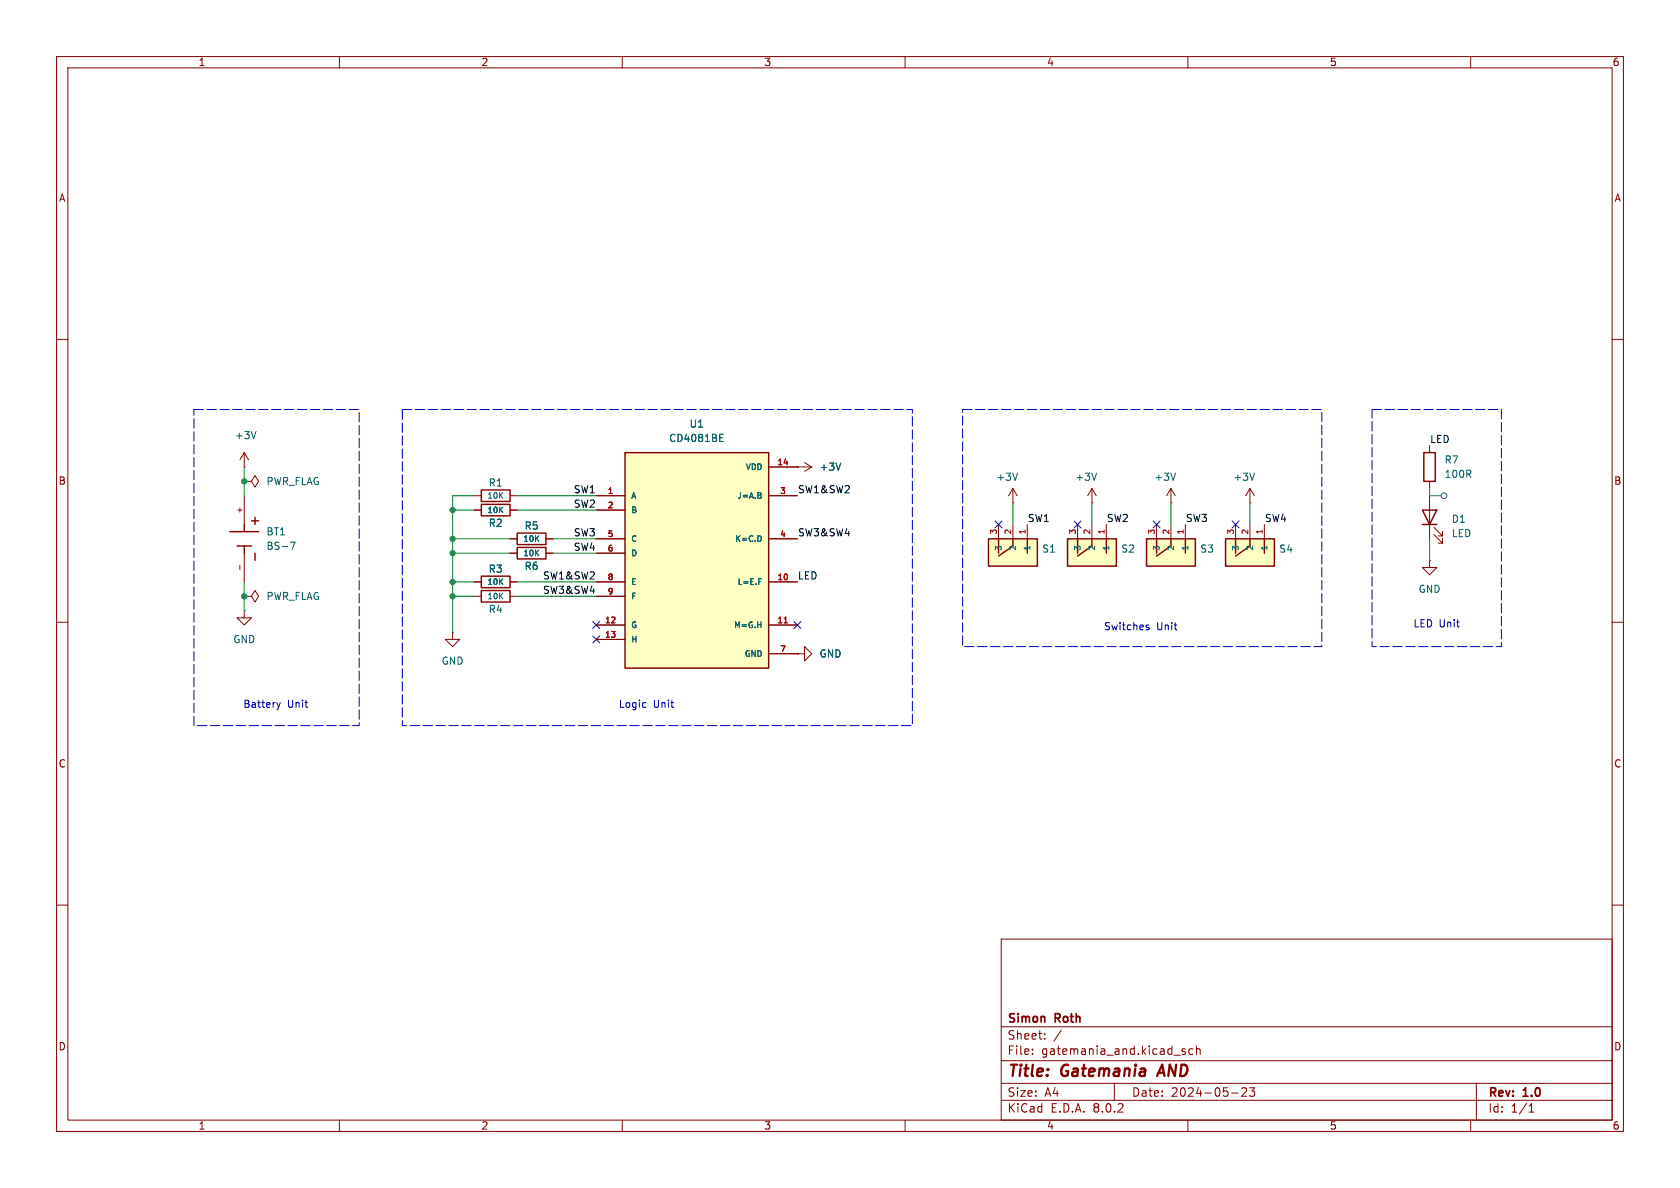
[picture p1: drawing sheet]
<svg xmlns="http://www.w3.org/2000/svg" width="297mm" height="210mm" viewBox="0 0 297 210" stroke-linecap="round" stroke-linejoin="round" font-family="sans-serif">
<g fill="none" stroke="#840000" stroke-width=".18">
<path d="M10 10h277v190h-277zM12 12h273v186h-273zM60 10v2M110 10v2M160 10v2M210 10v2M260 10v2M10 60h2M285 60h2M252.7 87.6v7.7M253.5 94.5l1.5 1.5v-.7v.7h-.7M253.5 93.2l1.5 1.5v-.7v.7h-.7"/>
<path d="M10 110h2M83.8 105.4h1.3M90.2 105.4h1.2M285 110h2M10 160h2M285 160h2M177 166h108v32h-108zM60 198v2M110 198v2M160 198v2M177 194.5h108M177 191.5h108"/>
<path d="M177 187.5h108M177 181.5h108M182.5 186.3v.1M182.5 185.5v.1M184.7 183.6v.1M184.7 182.8v.1M187.6 182.1l-1.3 2M197 191.5v3M209.5 185.5l-.3-.1-.2 .2v.2l.5 .2v.3h-.5M210 198v2M210.9 185.5l-.4-.1-.3 .3v.4l.1 .2h.6M211.5 185.5l.2-.1 .4 .1 .1 .9"/>
<path d="M211.5 184.9v1.5M217.7 193.2h1.2M219.5 192.4l.6-.1 .2 .1 .1 .3-.9 1.1h.9M220.9 192.3h.9l-.5 .6 .4 .1v.7l-.2 .1h-.4l-.2-.1M260 198v2M261 191.5v6.5M270.3 196.6h.9M270.3 195.5l.4-.4v1.5"/>
</g>
<path d="M205.5 188.2l-1 2" fill="none" stroke="#840000" stroke-width=".4"/>
<path d="M251.5 90.2h2.5l-1.3 2.5zM251.5 92.7h2.5M85.1 104.4h5.1v2h-5.1z" fill="none" stroke="#840000" stroke-width=".25"/>
<path d="M202.7 95.3h8.6v4.8h-8.6z" fill="#ffffc2"/>
<path d="M202.7 95.3h8.6v4.8h-8.6zM204.5 95.3v2.5M207 95.3v1.2l-2.5 1.8M209.5 95.3v2.5" fill="none" stroke="#840000" stroke-width=".25"/>
<g fill="none" stroke="#840000" stroke-width=".18">
<path d="M204.5 92.7v2.6M207 88.9h.1M207 86.4v2.5M207 92.7v2.6M207 86.4l-.8 1.2M207 86.4l.8 1.2M209.5 92.7v2.6M221 88.9h.1M221 86.4l-.8 1.2M221 86.4v2.5M221 86.4l.7 1.2M43.2 108v1.2h1.2l-1.2 1.3-1.3-1.3h1.3"/>
<path d="M43.2 108h.1M141 115.6h1.2v-1.3l1.3 1.3-1.3 1.2v-1.2M141 115.6h.1"/>
</g>
<path d="M207.8 83.6l-.4 1.3M221.8 83.6l-.4 1.3" fill="none" stroke="#006464" stroke-width=".18"/>
<path d="M110.5 80h25.4v38.1h-25.4z" fill="#ffffc2"/>
<path d="M110.5 80h25.4v38.1h-25.4z" fill="none" stroke="#840000" stroke-width=".25"/>
<g fill="none" stroke="#840000" stroke-width=".18">
<path d="M105.4 87.6h5.1M105.4 90.2h5.1M105.4 95.3h5.1M105.4 97.8h5.1M135.9 87.6h5.1M135.9 82.6h7.6M135.9 95.3h5.1M141 82.6h.1M142.2 81.8l1.3 .8M143.5 82.6l-1.3 .7M105.4 102.9h5.1M105.4 110.5h5.1"/>
<path d="M105.4 113h5.1M105.4 105.4h5.1M135.9 102.9h5.1M135.9 110.5h5.1M135.9 115.6h5.1"/>
</g>
<path d="M127.2 77.4h.5M127.2 78h.6M127.2 76.8h.6M134.3 87.6l.3 .2-.2 .3M134.4 94.7l.2 .4-.2 .6M134.4 87.1l.1 .2-.1 .2M148.6 81.9l-.4 1.2M134.1 102.3h.5" fill="none" stroke="#006464" stroke-width=".18"/>
<path d="M138.6 110.1h.6" fill="none" stroke="#a90000" stroke-width=".18"/>
<path d="M216.7 95.3h8.6v4.8h-8.6z" fill="#ffffc2"/>
<path d="M216.7 95.3h8.6v4.8h-8.6zM218.4 95.3v2.5M221 95.3v1.2l-2.6 1.8M223.5 95.3v2.5" fill="none" stroke="#840000" stroke-width=".25"/>
<path d="M43.2 85.1h1.2l.7-1 .6 1-.6 1-.7-1M43.2 85.1h.1M193 88.9h.1M193 86.4l-.7 1.2M193 86.4v2.5M193 86.4l.8 1.2M218.4 92.7v2.6M221 92.7v2.6M223.5 92.7v2.6M252.7 99.1v1.2h1.3l-1.3 1.3-1.2-1.3h1.2M252.7 99.1h.1" fill="none" stroke="#840000" stroke-width=".18"/>
<path d="M193.9 83.6l-.5 1.3" fill="none" stroke="#006464" stroke-width=".18"/>
<path d="M174.8 95.3h8.6v4.8h-8.6z" fill="#ffffc2"/>
<path d="M174.8 95.3h8.6v4.8h-8.6zM176.5 95.3v2.5M179.1 95.3v1.2l-2.6 1.8M181.6 95.3v2.5" fill="none" stroke="#840000" stroke-width=".25"/>
<path d="M176.5 92.7v2.6M179.1 92.7v2.6M181.6 92.7v2.6" fill="none" stroke="#840000" stroke-width=".18"/>
<path d="M188.7 95.3h8.7v4.8h-8.7z" fill="#ffffc2"/>
<g fill="none" stroke="#840000" stroke-width=".25">
<path d="M40.6 94h5.1M41.9 96.5h2.5M43.2 92.7v1.3M43.2 96.5v1.3M44.4 92.1h1.3M45.1 91.4v1.3M45.1 97.8v1.3M85.1 86.6h5.1v2h-5.1zM85.1 89.2h5.1v2h-5.1zM91.4 94.2h5.1v2.1h-5.1zM91.4 96.8h5.1v2h-5.1zM188.7 95.3h8.7v4.8h-8.7z"/>
<path d="M190.5 95.3v2.5M193 95.3v1.2l-2.5 1.8M195.6 95.3v2.5M251.7 80h2v5.1h-2zM85.1 101.9h5.1v2h-5.1z"/>
</g>
<g fill="none" stroke="#840000" stroke-width=".18">
<path d="M252.7 78.7v1.3M43.2 82.6h.1M43.2 80l-.8 1.3M43.2 80v2.6M43.2 87.6v5.1M43.2 97.8v5.1M43.2 80l.7 1.3M83.8 87.6h1.3M83.8 90.2h1.3M90.2 87.6h1.2M90.2 90.2h1.2M90.2 95.3h1.2"/>
<path d="M90.2 97.8h1.2M96.5 95.3h1.3M96.5 97.8h1.3M105.4 87.6h5.1M105.4 90.2h5.1M105.4 95.3h5.1M105.4 97.8h5.1M135.9 87.6h5.1M135.9 95.3h5.1M135.9 82.6h5.1M141 82.6h.1M179.1 88.9h.1"/>
<path d="M179.1 86.4l-.8 1.2M179.1 86.4v2.5M179.1 86.4l.7 1.2M190.5 92.7v2.6M193 92.7v2.6M195.6 92.7v2.6M252.7 85.1v1.3M43.2 105.4h1.2l.7-1 .6 1-.6 1-.7-1M43.2 105.4h.1M80 111.8v1.2h1.3l-1.3 1.3-1.3-1.3h1.3M80 111.8h.1M83.8 102.9h1.3"/>
<path d="M90.2 102.9h1.2M105.4 102.9h5.1M105.4 110.5h5.1M105.4 113h5.1M105.4 105.4h5.1M135.9 102.9h5.1M135.9 110.5h5.1M135.9 115.6h5.1M141 115.6h.1"/>
</g>
<path d="M45.3 76.3l-.5 1.2M127.2 77.4h.5M127.2 78h.6M127.2 76.8h.6M51.3 95.8h.9l-.6 1.3M134.3 87.6l.3 .2-.2 .3M134.4 94.7l.2 .4-.2 .6M134.4 87.1l.1 .2-.1 .2M148.6 81.9l-.4 1.2M179.9 83.6l-.4 1.3M134.1 102.3h.5" fill="none" stroke="#006464" stroke-width=".18"/>
<path d="M42.4 99.9v.8M138.6 110.1h.6" fill="none" stroke="#a90000" stroke-width=".18"/>
<g fill="none" stroke="#484848" stroke-width=".18">
<path d="M252.7 87.6h2.1"/>
<circle cx="255.3" cy="87.6" r=".51"/>
</g>
<path d="M202.7 110.8l.4 .2 .1 .1-.2 .2h-.4M202.7 110.5h.4M48.9 124.2l.4 .8M49.3 125l-.2 .4M49.6 124.2l-.3 .8M114.1 124.2l.1 .1M114.2 125h-.1" fill="none" stroke="#0000c2" stroke-width=".18"/>
<path d="M34.3 72.4h29.2v55.9h-29.2zM71.1 72.4h90.2v55.9h-90.2zM170.2 72.4h63.5v41.9h-63.5zM242.6 72.4h22.8v41.9h-22.8z" fill="none" stroke="#0000c2" stroke-width=".18" stroke-dasharray="1.7 .6"/>
<g fill="none" stroke="#009600" stroke-width=".18">
<path d="M43.2 82.6v5M80 95.3h10.2M80 97.8h10.2M80 90.2h3.8M83.8 87.6h-3.8v24.2M91.4 87.6h14M91.4 90.2h14M97.8 95.3h7.6M97.8 97.8h7.6M179.1 88.9v3.8M193 88.9v3.8M207 88.9v3.8"/>
<path d="M221 88.9v3.8M252.7 86.4v1.2M252.7 95.3v3.8M43.2 102.9v5.1M80 105.4h3.8M80 102.9h3.8M91.4 105.4h14M91.4 102.9h14"/>
</g>
<g fill="none" stroke="#000084" stroke-width=".18">
<path d="M175.9 92.1l1.2 1.2M177.1 92.1l-1.2 1.2M189.9 92.1l1.2 1.2M191.1 92.1l-1.2 1.2M203.9 92.1l1.2 1.2M205.1 92.1l-1.2 1.2M217.8 92.1l1.2 1.2M219 92.1l-1.2 1.2M104.8 109.9l1.2 1.2M104.8 112.4l1.2 1.2M106 109.9l-1.2 1.2M106 112.4l-1.2 1.2"/>
<path d="M140.4 109.9l1.2 1.2M141.6 109.9l-1.2 1.2"/>
</g>
<g fill="#009600" stroke="#009600" stroke-width=".18">
<circle cx="80" cy="105.4" r=".46"/>
<circle cx="80" cy="102.9" r=".46"/>
<circle cx="80" cy="90.2" r=".46"/>
<circle cx="80" cy="95.3" r=".46"/>
<circle cx="43.2" cy="105.4" r=".46"/>
<circle cx="80" cy="97.8" r=".46"/>
<circle cx="43.2" cy="85.1" r=".46"/>
</g>
<g font-size="2.8" fill="#840000">
<text x="178" y="190.9">Title:</text>
<text x="187.7" y="190.9">Gatemania</text>
<text x="205.7" y="190.9">AND</text>
</g>
<g font-size="2.1" fill="#840000">
<text x="178" y="184">Sheet:</text>
<text x="178" y="181.2">Simon</text>
<text x="186.6" y="181.2">Roth</text>
<text x="178" y="186.7">File:</text>
<text x="184.1" y="186.7">gatemania_and.kicad_sch</text>
<text x="178" y="196.9">KiCad</text>
<text x="178" y="194.1">Size:</text>
<text x="184.7" y="194.1">A4</text>
<text x="185.7" y="196.9">E.D.A.</text>
<text x="193.3" y="196.9">8.0.2</text>
<text x="200" y="194.1">Date:</text>
<text x="207" y="194.1">2024-05-23</text>
<text x="263" y="194.3">Rev:</text>
<text x="263" y="196.9">Id:</text>
<text x="267.1" y="196.9">1/1</text>
<text x="269.4" y="194.3">1.0</text>
</g>
<g font-size="1.8" fill="#840000">
<text x="35" y="11.9">1</text>
<text x="85" y="11.9">2</text>
<text x="135" y="11.9">3</text>
<text x="185" y="11.9">4</text>
<text x="235" y="11.9">5</text>
<text x="285" y="11.9">6</text>
<text x="10.3" y="35.9">A</text>
<text x="285.3" y="35.9">A</text>
<text x="10.3" y="85.9">B</text>
<text x="285.3" y="85.9">B</text>
<text x="10.3" y="135.9">C</text>
<text x="285.3" y="135.9">C</text>
<text x="10.3" y="185.9">D</text>
<text x="285.3" y="185.9">D</text>
<text x="35" y="199.9">1</text>
<text x="85" y="199.9">2</text>
<text x="135" y="199.9">3</text>
<text x="185" y="199.9">4</text>
<text x="235" y="199.9">5</text>
<text x="285" y="199.9">6</text>
</g>
<g font-size="1.8" fill="#006464">
<text x="41.4" y="77.8">+3V</text>
<text x="121.8" y="75.8">U1</text>
<text x="118.2" y="78.3">CD4081BE</text>
<text x="144.8" y="83.4">+3V</text>
<text x="255.3" y="82.1">R7</text>
<text x="47" y="86">PWR_FLAG</text>
<text x="86.3" y="86.2">R1</text>
<text x="176" y="85.2">+3V</text>
<text x="190" y="85.2">+3V</text>
<text x="204" y="85.2">+3V</text>
<text x="217.9" y="85.2">+3V</text>
<text x="255.3" y="84.7">100R</text>
<text x="47" y="94.8">BT1</text>
<text x="86.3" y="93.3">R2</text>
<text x="92.6" y="93.8">R5</text>
<text x="256.6" y="92.6">D1</text>
<text x="256.6" y="95.2">LED</text>
<text x="47" y="97.4">BS-7</text>
<text x="86.3" y="101.4">R3</text>
<text x="92.6" y="100.9">R6</text>
<text x="184.2" y="97.9">S1</text>
<text x="198.1" y="97.9">S2</text>
<text x="212.1" y="97.9">S3</text>
<text x="226.1" y="97.9">S4</text>
<text x="47" y="106.3">PWR_FLAG</text>
<text x="250.7" y="105">GND</text>
<text x="41.1" y="113.9">GND</text>
<text x="86.3" y="108.6">R4</text>
<text x="78" y="117.7">GND</text>
<text x="144.8" y="116.4">GND</text>
</g>
<g font-size="1.8" fill="#0f0f0f">
<text x="252.7" y="78.4">LED</text>
<text x="101.3" y="87.3">SW1</text>
<text x="101.3" y="89.8">SW2</text>
<text x="141" y="87.3">SW1&amp;SW2</text>
<text x="101.3" y="94.9">SW3</text>
<text x="141" y="94.9">SW3&amp;SW4</text>
<text x="181.6" y="92.4">SW1</text>
<text x="195.6" y="92.4">SW2</text>
<text x="209.5" y="92.4">SW3</text>
<text x="223.5" y="92.4">SW4</text>
<text x="101.3" y="97.4">SW4</text>
<text x="95.9" y="102.5">SW1&amp;SW2</text>
<text x="95.9" y="105.1">SW3&amp;SW4</text>
<text x="141" y="102.5">LED</text>
</g>
<g font-size="1.8" fill="#0000c2">
<text x="195.1" y="111.6">Switches</text>
<text x="204.5" y="111.6">Unit</text>
<text x="249.8" y="111.1">LED Unit</text>
<text x="42.9" y="125.3">Battery</text>
<text x="50.8" y="125.3">Unit</text>
<text x="109.3" y="125.3">Logic</text>
<text x="115.5" y="125.3">Unit</text>
</g>
<g font-size="1.4" fill="#006464">
<text x="131.7" y="83.3">VDD</text>
<text x="86" y="88.4">10K</text>
<text x="111.5" y="88.4">A</text>
<text x="130.2" y="88.4">J=A.B</text>
<text x="86" y="90.9">10K</text>
<text x="92.4" y="96">10K</text>
<text x="111.5" y="90.9">B</text>
<text x="111.5" y="96">C</text>
<text x="129.8" y="96">K=C.D</text>
<text x="92.4" y="98.5">10K</text>
<text x="111.5" y="98.5">D</text>
<text x="177.3" y="97.5" transform="rotate(-90 177.3 97.5)">3</text>
<text x="179.8" y="97.5" transform="rotate(-90 179.8 97.5)">2</text>
<text x="182.3" y="97.5" transform="rotate(-90 182.3 97.5)">1</text>
<text x="191.2" y="97.5" transform="rotate(-90 191.2 97.5)">3</text>
<text x="193.8" y="97.5" transform="rotate(-90 193.8 97.5)">2</text>
<text x="196.3" y="97.5" transform="rotate(-90 196.3 97.5)">1</text>
<text x="205.2" y="97.5" transform="rotate(-90 205.2 97.5)">3</text>
<text x="207.7" y="97.5" transform="rotate(-90 207.7 97.5)">2</text>
<text x="210.3" y="97.5" transform="rotate(-90 210.3 97.5)">1</text>
<text x="219.2" y="97.5" transform="rotate(-90 219.2 97.5)">3</text>
<text x="221.7" y="97.5" transform="rotate(-90 221.7 97.5)">2</text>
<text x="224.3" y="97.5" transform="rotate(-90 224.3 97.5)">1</text>
<text x="86" y="106.1">10K</text>
<text x="86" y="103.6">10K</text>
<text x="111.5" y="103.6">E</text>
<text x="111.5" y="106.1">F</text>
<text x="130.3" y="103.6">L=E.F</text>
<text x="111.5" y="111.2">G</text>
<text x="111.5" y="113.8">H</text>
<text x="129.6" y="111.2">M=G.H</text>
<text x="131.5" y="116.3">GND</text>
</g>
<g font-size="1.4" fill="#a90000">
<text x="137.3" y="82.3">14</text>
<text x="107.3" y="87.4">1</text>
<text x="107.3" y="89.9">2</text>
<text x="137.8" y="87.4">3</text>
<text x="42.9" y="90.9" transform="rotate(-90 42.9 90.9)">+</text>
<text x="107.3" y="95">5</text>
<text x="137.8" y="95">4</text>
<text x="176.3" y="94.6" transform="rotate(-90 176.3 94.6)">3</text>
<text x="178.8" y="94.6" transform="rotate(-90 178.8 94.6)">2</text>
<text x="181.4" y="94.6" transform="rotate(-90 181.4 94.6)">1</text>
<text x="190.2" y="94.6" transform="rotate(-90 190.2 94.6)">3</text>
<text x="192.8" y="94.6" transform="rotate(-90 192.8 94.6)">2</text>
<text x="195.3" y="94.6" transform="rotate(-90 195.3 94.6)">1</text>
<text x="204.2" y="94.6" transform="rotate(-90 204.2 94.6)">3</text>
<text x="206.8" y="94.6" transform="rotate(-90 206.8 94.6)">2</text>
<text x="209.3" y="94.6" transform="rotate(-90 209.3 94.6)">1</text>
<text x="218.2" y="94.6" transform="rotate(-90 218.2 94.6)">3</text>
<text x="220.7" y="94.6" transform="rotate(-90 220.7 94.6)">2</text>
<text x="223.3" y="94.6" transform="rotate(-90 223.3 94.6)">1</text>
<text x="107.3" y="97.5">6</text>
<text x="107.3" y="102.6">8</text>
<text x="107.3" y="105.2">9</text>
<text x="137.3" y="102.6">10</text>
<text x="106.9" y="110.2">12</text>
<text x="106.9" y="112.8">13</text>
<text x="137.3" y="110.2">11</text>
<text x="137.8" y="115.3">7</text>
</g>
</svg>
